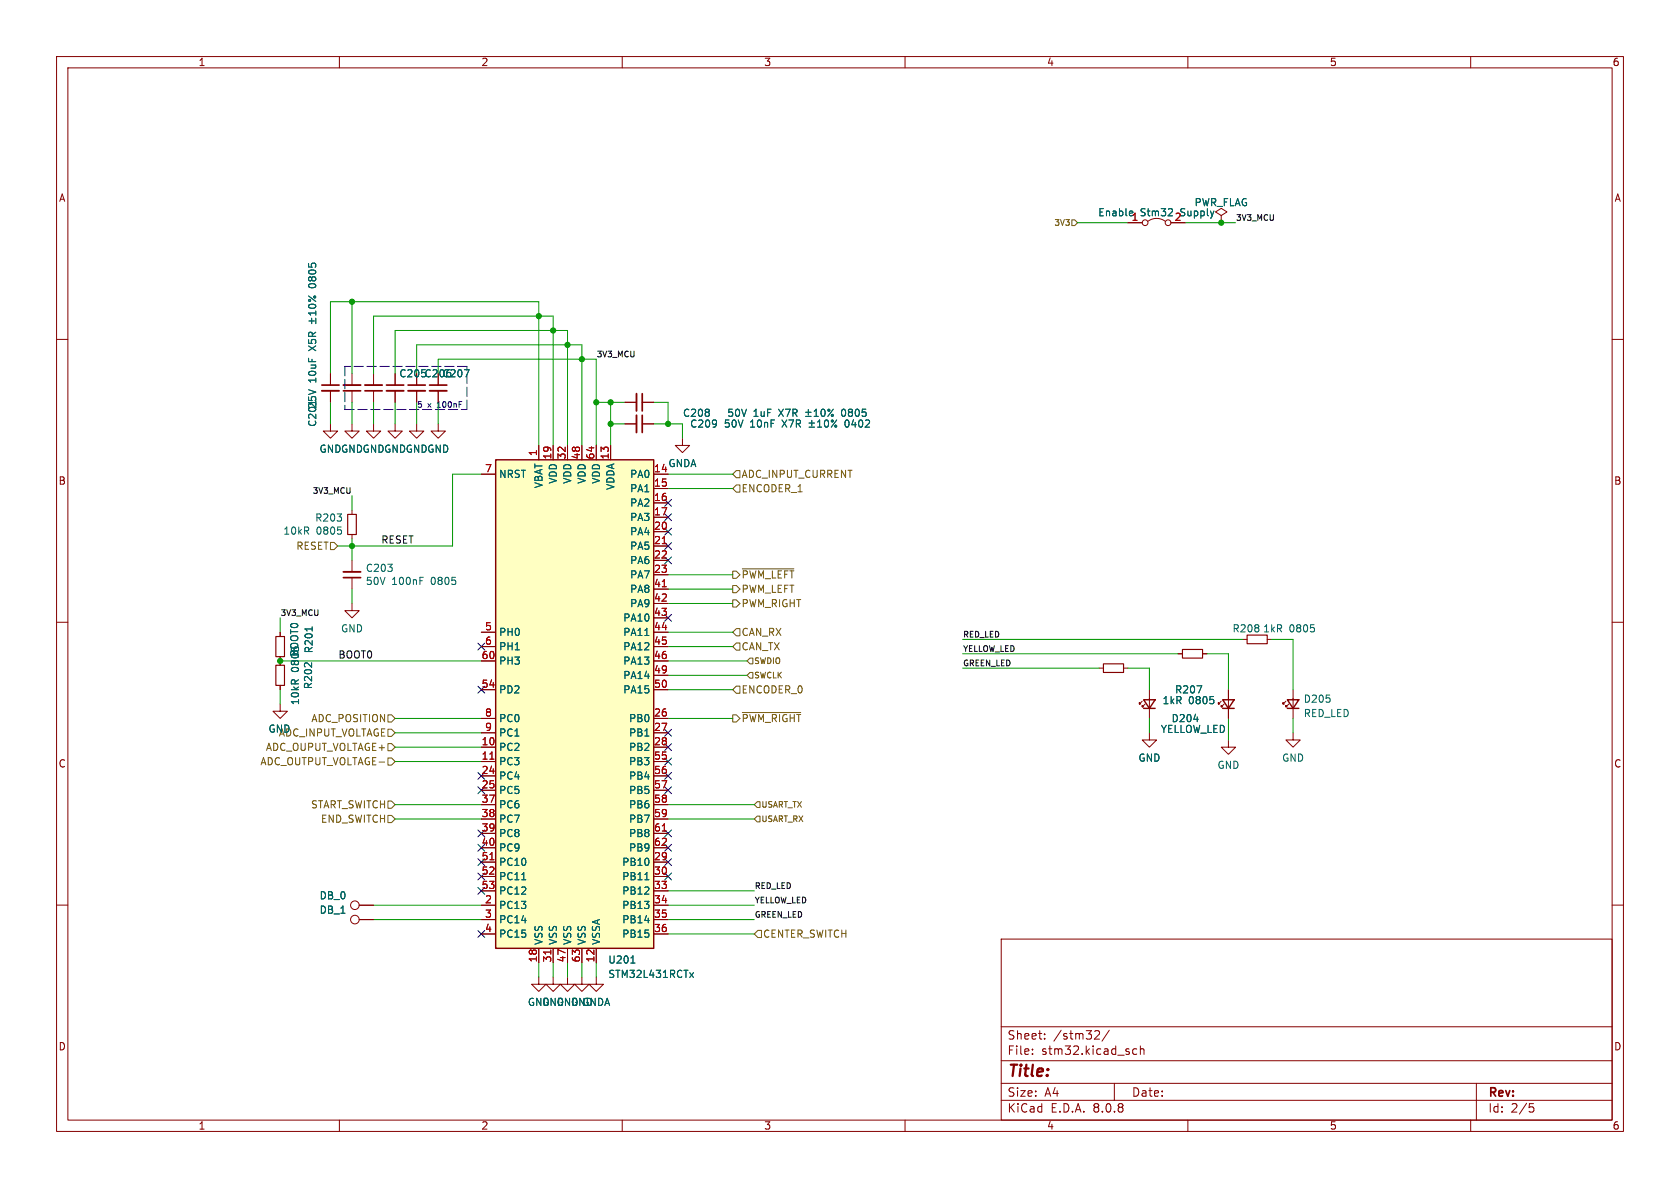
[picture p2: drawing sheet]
<svg xmlns="http://www.w3.org/2000/svg" width="297mm" height="210mm" viewBox="0 0 297 210" stroke-linecap="round" stroke-linejoin="round" font-family="sans-serif">
<g fill="none" stroke="#840000" stroke-width=".18">
<path d="M10 10h277v190h-277zM12 12h273v186h-273zM60 10v2M110 10v2M160 10v2M210 10v2M260 10v2M10 60h2M285 60h2M10 110h2M285 110h2M10 160h2"/>
<path d="M177 166h108v32h-108zM285 160h2M60 198v2M110 198v2M160 198v2M177 194.5h108M177 191.5h108M177 187.5h108M177 181.5h108M182.5 186.3v.1M182.5 185.5v.1M184.7 183.6v.1"/>
<path d="M184.7 182.8v.1M193.7 182.2l.5 .1 .2 .3-.9 1.1h.9M196.1 182.1l-1.3 2M197 191.5v3M201 185.5l-.5-.1-.3 .3v.4l.2 .2h.6M201.6 185.5l.2-.1 .4 .1v.9M201.6 184.9v1.5M210 198v2M260 198v2M261 191.5v6.5M270.4 195.1h.7M270.5 195.7h.4l.3 .3-.2 .5-.5 .1"/>
</g>
<path d="M87.6 81.3h28v86.3h-28z" fill="#ffffc2"/>
<path d="M87.6 81.3h28v86.3h-28zM202.2 123.7h2l-1 1.5zM202.2 125.2h2M216.2 123.7h2l-1 1.5zM216.2 125.2h2M227.6 123.7h2l-1 1.5zM227.6 125.2h2" fill="none" stroke="#840000" stroke-width=".25"/>
<g fill="none" stroke="#840000" stroke-width=".18">
<path d="M199.4 39.4h2.5M202.9 39.1a2.54 2.54 0 0 1 3.1 0M207 39.4h2.5M215.9 38.1l1-.6-1-.7-1 .7 1 .6v1.3M215.9 39.4h.1M58.4 74.9v1.3h1.3l-1.3 1.3-1.3-1.3h1.3M58.4 66v2.1M58.4 69.1v2M62.2 74.9v1.3h1.3l-1.3 1.3-1.2-1.3h1.2M62.2 66v2.1M62.2 69.1v2M66 74.9v1.3h1.3l-1.3 1.3-1.2-1.3h1.2"/>
<path d="M66 66v2.1M66 69.1v2M69.8 74.9v1.3h1.3l-1.3 1.3-1.2-1.3h1.2M69.8 66v2.1M69.8 69.1v2M73.7 74.9v1.3h1.2l-1.2 1.3-1.3-1.3h1.3M73.7 66v2.1M73.7 69.1v2M77.5 74.9v1.3h1.2l-1.2 1.3-1.3-1.3h1.3M77.5 66v2.1M77.5 69.1v2M95.2 78.7v2.6"/>
<path d="M97.8 78.7v2.6M100.3 78.7v2.6M102.9 78.7v2.6M105.4 78.7v2.6M107.9 78.7v2.6M110.5 71.1h2M110.5 74.9h2M113.5 71.1h2.1M113.5 74.9h2.1M120.6 77.5v1.2h1.3l-1.3 1.3-1.2-1.3h1.2M62.2 90.2v.7M62.2 94.5v.8"/>
<path d="M62.2 99.1v2M85.1 83.8h2.5M115.6 83.8h2.5M115.6 86.4h2.5M115.6 88.9h2.5M115.6 91.4h2.5M115.6 94h2.5M115.6 96.5h2.5M115.6 99.1h2.5M49.5 111.8v.7M49.5 116.1v1.5M62.2 106.7v1.3h1.3l-1.3 1.2-1.2-1.2h1.2"/>
<path d="M62.2 102.1v2M85.1 111.8h2.5M85.1 114.3h2.5M85.1 116.8h2.5M115.6 101.6h2.5M115.6 104.1h2.5M115.6 106.7h2.5M115.6 109.2h2.5M115.6 111.8h2.5M115.6 114.3h2.5M115.6 116.8h2.5M115.6 119.4h2.5"/>
<path d="M194.3 118.1h.8M198.6 118.1h.8M208.3 115.6h.7M212.6 115.6h.8M219.7 113h.8M224 113h.8M49.5 124.5v1.2h-1.2l1.2 1.3 1.3-1.3h-1.3M49.5 121.2v.7M85.1 132.1h2.5M85.1 134.6h2.5M85.1 137.2h2.5M85.1 139.7h2.5"/>
<path d="M85.1 127h2.5M85.1 129.5h2.5M85.1 121.9h2.5M115.6 132.1h2.5M115.6 134.6h2.5M115.6 137.2h2.5M115.6 139.7h2.5M115.6 127h2.5M115.6 129.5h2.5M115.6 121.9h2.5M201.9 124l-.5 .5v-.3v.3h.3M202.4 124.5l-.5 .5v-.3v.3h.3"/>
<path d="M203.2 129.5v1.3h1.3l-1.3 1.3-1.3-1.3h1.3M203.2 121.9v5.1M215.9 124l-.5 .5v-.3v.3h.2M216.4 124.5l-.5 .5v-.3v.3h.3M217.2 130.8v1.3h1.2l-1.2 1.3-1.3-1.3h1.3M217.2 121.9v5.1M227.3 124l-.5 .5v-.3v.3h.3M227.8 124.5l-.5 .5v-.3v.3h.3M228.6 129.5v1.3h1.3l-1.3 1.3-1.3-1.3h1.3M228.6 121.9v5.1M85.1 152.4h2.5M85.1 154.9h2.5"/>
<path d="M85.1 157.5h2.5M85.1 142.2h2.5M85.1 144.8h2.5M85.1 147.3h2.5M85.1 149.9h2.5M115.6 152.4h2.5M115.6 154.9h2.5M115.6 157.5h2.5M115.6 142.2h2.5M115.6 144.8h2.5M115.6 147.3h2.5M115.6 149.9h2.5"/>
<path d="M63.5 160h2.5M63.5 162.6h2.5M85.1 160h2.5M85.1 162.6h2.5M85.1 165.1h2.5M95.2 172.7v1.3h1.3l-1.3 1.3-1.2-1.3h1.2M95.2 167.6v2.6M97.8 172.7v1.3h1.3l-1.3 1.3-1.3-1.3h1.3M97.8 167.6v2.6M100.3 172.7v1.3h1.3l-1.3 1.3-1.2-1.3h1.2M100.3 167.6v2.6M102.9 172.7v1.3h1.2l-1.2 1.3-1.3-1.3h1.3"/>
<path d="M102.9 167.6v2.6M105.4 172.7v1.3h1.3l-1.3 1.3-1.3-1.3h1.3M105.4 167.6v2.6M115.6 160h2.5M115.6 162.6h2.5M115.6 165.1h2.5"/>
<circle cx="202.4" cy="39.4" r=".51"/>
<circle cx="206.5" cy="39.4" r=".51"/>
<circle cx="62.7" cy="162.6" r=".76"/>
<circle cx="62.7" cy="160" r=".76"/>
</g>
<path d="M117.1 96.1h.7M117.1 103.7h.7M86.6 134.2h.7M86.6 152h.7M117.1 146.9h.7M97.4 167.9v.8" fill="none" stroke="#a90000" stroke-width=".18"/>
<g fill="none" stroke="#006464" stroke-width=".18">
<path d="M206.5 38.2h.8M207.2 37v.4M54.6 52.3l1.2 1M54.6 56.7h1M54.7 53.9a.69 .69 0 0 1 1.1 .3 .72 .72 0 0 1-1.2-.1zM55.1 56.3v.9M55.8 55v.7M55.8 56.3v.9M55.8 55.3h-1.2l.3 .4M82.1 65.3h.8l-.5 1.3M142.4 72.9h1M142.4 73.6h1"/>
<path d="M142.9 72.4v1M143 74.8h1M143 75.5h1M143.5 74.3v1M143.9 73.6h.8M143.9 72.7l.4-.4v1.3M144.5 75.5h.8M144.5 74.6l.4-.4v1.3M145.3 72.5l.1-.2a.68 .68 0 0 1 .5 .7 .68 .68 0 0 1-.5 .6l-.1-.1-.2-.4zM145.9 74.4l.1-.2a.68 .68 0 0 1 .5 .7 .68 .68 0 0 1-.5 .6l-.1-.1-.2-.4zM147.3 72.3l-.9 1.3M147.9 74.2l-.9 1.3"/>
<path d="M60.3 93.8v.5M55.2 110.8v.7M114 112.3h.7M232.3 111v.6M211.1 127.2h.7M211.6 121.2h.9l-.6 1.3M214.5 123.7v.6M92.2 155.5h.8M114 155.5h.7M111.5 170.2h.8M121.9 171.9l.7 .9M122.6 171.9l-.7 .9"/>
<circle cx="54.7" cy="53.1" r=".18"/>
<circle cx="55.6" cy="52.5" r=".18"/>
<circle cx="146.5" cy="72.5" r=".18"/>
<circle cx="147.1" cy="74.4" r=".18"/>
<circle cx="147.1" cy="73.4" r=".18"/>
<circle cx="147.7" cy="75.3" r=".18"/>
</g>
<path d="M61.5 90.9h1.5v3.6h-1.5zM48.8 112.5h1.5v3.6h-1.5zM48.8 117.6h1.5v3.6h-1.5zM195.1 117.3h3.5v1.6h-3.5zM209 114.8h3.6v1.5h-3.6zM220.5 112.3h3.5v1.5h-3.5z" fill="none" stroke="#840000" stroke-width=".2"/>
<path d="M56.9 69.1h3M60.7 68.1h3.1M64.5 68.1h3.1M68.3 69.1h3.1M72.1 69.1h3.1M75.9 69.1h3.1M112.5 69.6v3M112.5 73.4v3.1M60.7 101.1h3.1" fill="none" stroke="#840000" stroke-width=".33"/>
<path d="M56.9 68.1h3M60.7 69.1h3.1M64.5 69.1h3.1M68.3 68.1h3.1M72.1 68.1h3.1M75.9 68.1h3.1M113.5 69.6v3M113.5 73.4v3.1M60.7 102.1h3.1" fill="none" stroke="#840000" stroke-width=".3"/>
<g fill="none" stroke="#725600" stroke-width=".18">
<path d="M189.5 38.9h.5l.5 .5-.5 .5h-.5zM58.4 95.9h.7l.6 .6-.6 .7h-.7zM130.2 85.7h.6v1.3h-.6l-.7-.6zM130.2 83.2h.6v1.3h-.6l-.7-.7zM129.5 106h.7l.6 .7-.6 .6h-.7zM129.5 103.5h.7l.6 .6-.6 .7h-.7zM129.5 101h.7l.6 .6-.6 .6h-.7zM130.2 111.1h.6v1.3h-.6l-.7-.6zM130.2 113.7h.6v1.2h-.6l-.7-.6zM131.2 100.6h9.1M132.6 118.9h.5v1h-.5l-.5-.5zM132.6 116.3h.5v1h-.5l-.5-.5z"/>
<path d="M68.6 134h.6l.6 .6-.6 .7h-.6zM68.6 128.9h.6l.6 .6-.6 .7h-.6zM68.6 131.4h.6l.6 .7-.6 .6h-.6zM68.6 126.4h.6l.6 .6-.6 .6h-.6zM129.5 126.4h.7l.6 .6-.6 .6h-.7zM130.2 121.3h.6v1.3h-.6l-.7-.7zM131.2 126h10.4M68.6 144.1h.6l.6 .7-.6 .6h-.6zM68.6 141.6h.6l.6 .6-.6 .7h-.6zM133.9 144.3h.5v1h-.5l-.6-.5zM133.9 141.7h.5v1h-.5l-.6-.5zM134 164.5h.6v1.2h-.6l-.7-.6z"/>
</g>
<path d="M61 72.4h21.5M61 64.8v7.6M61 72.4h.1M82.5 72.4v-7.6M82.5 64.8h-21.5" fill="none" stroke="#0000c2" stroke-width=".18" stroke-dasharray="1.7 .6"/>
<g fill="none" stroke="#009600" stroke-width=".18">
<path d="M190.5 39.4h8.9M209.5 39.4h8.9M62.2 53.3v12.7M58.4 66v-12.7h36.8v25.4M58.4 71.1v3.8M62.2 71.1v3.8M66 66v-10.1h31.8v22.8M66 71.1v3.8M69.8 66v-7.6h30.5v20.3M69.8 71.1v3.8M73.7 66v-5h29.2v17.7M73.7 71.1v3.8"/>
<path d="M77.5 66v-2.5h27.9v15.2M77.5 71.1v3.8M105.4 71.1h5.1M107.9 74.9h2.6M107.9 71.1v7.6M115.6 71.1h2.5v3.8M115.6 74.9h5v2.6M62.2 87.6v2.6M62.2 95.3v3.8M85.1 83.8h-5.1v12.7h-20.3M118.1 86.4h11.4M118.1 83.8h11.4"/>
<path d="M49.5 116.8h35.6M49.5 109.2v2.6M62.2 104.1v2.6M118.1 111.8h11.4M118.1 119.4h14M118.1 114.3h11.4M118.1 116.8h14M118.1 106.7h11.4M118.1 101.6h11.4M118.1 104.1h11.4M170.2 115.6h38.1M170.2 118.1h24.1"/>
<path d="M170.2 113h49.5M199.4 118.1h3.8v3.8M213.4 115.6h3.8v6.3M224.8 113h3.8v8.9M49.5 121.9v2.6M69.8 134.6h15.3M69.8 127h15.3M69.8 129.5h15.3M69.8 132.1h15.3M118.1 121.9h11.4M118.1 127h11.4M203.2 127v2.5"/>
<path d="M217.2 127v3.8M228.6 127v2.5M69.8 142.2h15.3M69.8 144.8h15.3M118.1 142.2h15.2M118.1 157.5h15.2M118.1 144.8h15.2M66 162.6h19.1M66 160h19.1M95.2 170.2v2.5M97.8 170.2v2.5M100.3 170.2v2.5"/>
<path d="M102.9 170.2v2.5M105.4 170.2v2.5M118.1 165.1h15.2M118.1 162.6h15.2M118.1 160h15.2"/>
</g>
<g fill="none" stroke="#000084" stroke-width=".18">
<path d="M117.5 95.9l1.2 1.2M117.5 98.5l1.2 1.2M117.5 90.8l1.2 1.2M117.5 93.4l1.2 1.2M117.5 88.3l1.2 1.2M118.7 88.3l-1.2 1.2M118.7 95.9l-1.2 1.2M118.7 98.5l-1.2 1.2M118.7 90.8l-1.2 1.2M118.7 93.4l-1.2 1.2M84.5 113.7l1.2 1.2M85.7 113.7l-1.2 1.2"/>
<path d="M117.5 108.6l1.2 1.2M118.7 108.6l-1.2 1.2M84.5 121.3l1.2 1.2M84.5 139.1l1.2 1.2M84.5 136.6l1.2 1.2M85.7 121.3l-1.2 1.2M85.7 139.1l-1.2 1.2M85.7 136.6l-1.2 1.2M117.5 139.1l1.2 1.2M117.5 128.9l1.2 1.2M117.5 131.5l1.2 1.2M117.5 134l1.2 1.2"/>
<path d="M117.5 136.6l1.2 1.2M118.7 139.1l-1.2 1.2M118.7 128.9l-1.2 1.2M118.7 131.5l-1.2 1.2M118.7 134l-1.2 1.2M118.7 136.6l-1.2 1.2M84.5 149.3l1.2 1.2M84.5 154.3l1.2 1.2M84.5 156.9l1.2 1.2M84.5 151.8l1.2 1.2M84.5 146.7l1.2 1.2M85.7 149.3l-1.2 1.2"/>
<path d="M85.7 154.3l-1.2 1.2M85.7 156.9l-1.2 1.2M85.7 151.8l-1.2 1.2M85.7 146.7l-1.2 1.2M117.5 154.3l1.2 1.2M117.5 146.7l1.2 1.2M117.5 149.3l1.2 1.2M117.5 151.8l1.2 1.2M118.7 154.3l-1.2 1.2M118.7 146.7l-1.2 1.2M118.7 149.3l-1.2 1.2M118.7 151.8l-1.2 1.2"/>
<path d="M84.5 164.5l1.2 1.2M85.7 164.5l-1.2 1.2"/>
</g>
<g fill="#009600" stroke="#009600" stroke-width=".18">
<circle cx="49.5" cy="116.8" r=".46"/>
<circle cx="62.2" cy="96.5" r=".46"/>
<circle cx="105.4" cy="71.1" r=".46"/>
<circle cx="102.9" cy="63.5" r=".46"/>
<circle cx="118.1" cy="74.9" r=".46"/>
<circle cx="107.9" cy="71.1" r=".46"/>
<circle cx="107.9" cy="74.9" r=".46"/>
<circle cx="215.9" cy="39.4" r=".46"/>
<circle cx="95.2" cy="55.9" r=".46"/>
<circle cx="97.8" cy="58.4" r=".46"/>
<circle cx="62.2" cy="53.3" r=".46"/>
<circle cx="100.3" cy="61" r=".46"/>
</g>
<text font-size="2.8" fill="#840000" x="178" y="190.9">Title:</text>
<g font-size="2.1" fill="#840000">
<text x="178" y="184">Sheet:</text>
<text x="186.2" y="184">/stm32/</text>
<text x="178" y="186.7">File:</text>
<text x="184.1" y="186.7">stm32.kicad_sch</text>
<text x="178" y="196.9">KiCad</text>
<text x="178" y="194.1">Size:</text>
<text x="184.7" y="194.1">A4</text>
<text x="185.7" y="196.9">E.D.A.</text>
<text x="193.3" y="196.9">8.0.8</text>
<text x="200" y="194.1">Date:</text>
<text x="263" y="194.3">Rev:</text>
<text x="263" y="196.9">Id:</text>
<text x="267.1" y="196.9">2/5</text>
</g>
<g font-size="1.8" fill="#840000">
<text x="35" y="11.9">1</text>
<text x="85" y="11.9">2</text>
<text x="135" y="11.9">3</text>
<text x="185" y="11.9">4</text>
<text x="235" y="11.9">5</text>
<text x="285" y="11.9">6</text>
<text x="10.3" y="35.9">A</text>
<text x="285.3" y="35.9">A</text>
<text x="10.3" y="85.9">B</text>
<text x="285.3" y="85.9">B</text>
<text x="10.3" y="135.9">C</text>
<text x="285.3" y="135.9">C</text>
<text x="10.3" y="185.9">D</text>
<text x="285.3" y="185.9">D</text>
<text x="35" y="199.9">1</text>
<text x="85" y="199.9">2</text>
<text x="135" y="199.9">3</text>
<text x="185" y="199.9">4</text>
<text x="235" y="199.9">5</text>
<text x="285" y="199.9">6</text>
</g>
<g font-size="1.8" fill="#006464">
<text x="194.1" y="38.4">Enable</text>
<text x="201.6" y="38.4">Stm32</text>
<text x="208.8" y="38.4">Supply</text>
<text x="211.1" y="36.7">PWR_FLAG</text>
<text x="56.1" y="50.4" transform="rotate(-90 56.1 50.4)">0805</text>
<text x="56.1" y="61.9" transform="rotate(-90 56.1 61.9)">X5R</text>
<text x="56.1" y="67.7" transform="rotate(-90 56.1 67.7)">10uF</text>
<text x="70.5" y="66.9">C205C206</text>
<text x="78.1" y="66.9">C207</text>
<text x="56.1" y="75.6" transform="rotate(-90 56.1 75.6)">C201</text>
<text x="56.1" y="72.4" transform="rotate(-90 56.1 72.4)">25V</text>
<text x="120.6" y="73.9">C208</text>
<text x="121.9" y="75.8">C209</text>
<text x="127.9" y="75.8">50V</text>
<text x="128.5" y="73.9">50V</text>
<text x="132.5" y="75.8">10nF</text>
<text x="133.1" y="73.9">1uF</text>
<text x="137.8" y="73.9">X7R</text>
<text x="138.4" y="75.8">X7R</text>
<text x="149.2" y="73.9">0805</text>
<text x="149.8" y="75.8">0402</text>
<text x="56.4" y="80.2">GNDGNDGNDGNDGNDGND</text>
<text x="118.1" y="82.8">GNDA</text>
<text x="88.1" y="84.7">NRST</text>
<text x="96.1" y="86.4" transform="rotate(-90 96.1 86.4)">VBAT</text>
<text x="98.7" y="85.6" transform="rotate(-90 98.7 85.6)">VDD</text>
<text x="101.2" y="85.6" transform="rotate(-90 101.2 85.6)">VDD</text>
<text x="103.7" y="85.6" transform="rotate(-90 103.7 85.6)">VDD</text>
<text x="106.3" y="85.6" transform="rotate(-90 106.3 85.6)">VDD</text>
<text x="108.8" y="86.7" transform="rotate(-90 108.8 86.7)">VDDA</text>
<text x="111.3" y="84.7">PA0</text>
<text x="111.3" y="87.2">PA1</text>
<text x="111.3" y="89.8">PA2</text>
<text x="50" y="94.7">10kR</text>
<text x="55.6" y="92.4">R203</text>
<text x="55.9" y="94.7">0805</text>
<text x="111.3" y="92.3">PA3</text>
<text x="111.3" y="94.8">PA4</text>
<text x="64.6" y="101.3">C203</text>
<text x="111.3" y="97.4">PA5</text>
<text x="111.3" y="99.9">PA6</text>
<text x="64.6" y="103.6">50V</text>
<text x="69.3" y="103.6">100nF</text>
<text x="76.3" y="103.6">0805</text>
<text x="111.3" y="102.5">PA7</text>
<text x="111.3" y="105">PA8</text>
<text x="111.3" y="107.5">PA9</text>
<text x="60.2" y="112">GND</text>
<text x="88.1" y="112.6">PH0</text>
<text x="110.1" y="110.1">PA10</text>
<text x="110.1" y="112.6">PA11</text>
<text x="217.8" y="112">R208</text>
<text x="223.2" y="112">1kR</text>
<text x="227.9" y="112">0805</text>
<text x="52.9" y="116.2" transform="rotate(-90 52.9 116.2)">BOOT0</text>
<text x="53.1" y="118.9" transform="rotate(-90 53.1 118.9)">0805</text>
<text x="55.5" y="115.6" transform="rotate(-90 55.5 115.6)">R201</text>
<text x="88.1" y="115.2">PH1</text>
<text x="88.1" y="117.7">PH3</text>
<text x="110.1" y="115.2">PA12</text>
<text x="110.1" y="117.7">PA13</text>
<text x="53.1" y="124.7" transform="rotate(-90 53.1 124.7)">10kR</text>
<text x="55.4" y="121.9" transform="rotate(-90 55.4 121.9)">R202</text>
<text x="88.1" y="122.8">PD2</text>
<text x="110.1" y="120.2">PA14</text>
<text x="110.1" y="122.8">PA15</text>
<text x="205.4" y="124.7">1kR</text>
<text x="207.6" y="122.8">R207</text>
<text x="210.1" y="124.7">0805</text>
<text x="230.4" y="124.4">D205</text>
<text x="47.4" y="129.7">GND</text>
<text x="88.1" y="127.9">PC0</text>
<text x="88.1" y="130.4">PC1</text>
<text x="111.1" y="127.9">PB0</text>
<text x="111.1" y="130.4">PB1</text>
<text x="205.1" y="129.8">YELLOW_LED</text>
<text x="207" y="127.9">D204</text>
<text x="230.4" y="127">RED_LED</text>
<text x="88.1" y="132.9">PC2</text>
<text x="88.1" y="135.5">PC3</text>
<text x="111.1" y="132.9">PB2</text>
<text x="111.1" y="135.5">PB3</text>
<text x="201.2" y="134.8">GND</text>
<text x="215.1" y="136.1">GND</text>
<text x="226.6" y="134.8">GND</text>
<text x="88.1" y="138">PC4</text>
<text x="88.1" y="140.6">PC5</text>
<text x="88.1" y="143.1">PC6</text>
<text x="111.1" y="138">PB4</text>
<text x="111.1" y="140.6">PB5</text>
<text x="111.1" y="143.1">PB6</text>
<text x="88.1" y="145.6">PC7</text>
<text x="88.1" y="148.2">PC8</text>
<text x="111.1" y="145.6">PB7</text>
<text x="111.1" y="148.2">PB8</text>
<text x="88.1" y="150.7">PC9</text>
<text x="88.1" y="153.3">PC10</text>
<text x="88.1" y="155.8">PC11</text>
<text x="109.9" y="153.3">PB10</text>
<text x="109.9" y="155.8">PB11</text>
<text x="111.1" y="150.7">PB9</text>
<text x="56.4" y="159.2">DB_0</text>
<text x="56.4" y="161.7">DB_1</text>
<text x="88.1" y="160.9">PC13</text>
<text x="88.1" y="158.3">PC12</text>
<text x="109.9" y="158.3">PB12</text>
<text x="109.9" y="160.9">PB13</text>
<text x="88.1" y="163.4">PC14</text>
<text x="88.1" y="166">PC15</text>
<text x="96.1" y="167.1" transform="rotate(-90 96.1 167.1)">VSS</text>
<text x="98.7" y="167.1" transform="rotate(-90 98.7 167.1)">VSS</text>
<text x="101.2" y="167.1" transform="rotate(-90 101.2 167.1)">VSS</text>
<text x="103.7" y="167.1" transform="rotate(-90 103.7 167.1)">VSS</text>
<text x="106.3" y="167.1" transform="rotate(-90 106.3 167.1)">VSSA</text>
<text x="109.9" y="163.4">PB14</text>
<text x="109.9" y="166">PB15</text>
<text x="107.4" y="170.5">U201</text>
<text x="107.4" y="173.1">STM32L431RCTx</text>
<text x="93.2" y="178">GND GND GNDA</text>
<text x="95.8" y="178">GND GND</text>
</g>
<g font-size="1.8" fill="#a90000">
<text x="200" y="39.1">1</text>
<text x="207.6" y="39.1">2</text>
<text x="85.7" y="83.6">7</text>
<text x="95" y="80.7" transform="rotate(-90 95 80.7)">1</text>
<text x="97.5" y="81.3" transform="rotate(-90 97.5 81.3)">19</text>
<text x="100.1" y="81.3" transform="rotate(-90 100.1 81.3)">32</text>
<text x="102.6" y="81.3" transform="rotate(-90 102.6 81.3)">48</text>
<text x="105.2" y="81.3" transform="rotate(-90 105.2 81.3)">64</text>
<text x="107.7" y="81.3" transform="rotate(-90 107.7 81.3)">13</text>
<text x="115.5" y="83.6">14</text>
<text x="115.5" y="86.1">15</text>
<text x="115.5" y="88.6">16</text>
<text x="115.5" y="91.2">17</text>
<text x="115.5" y="93.7">20</text>
<text x="115.5" y="96.3">21</text>
<text x="115.5" y="98.8">22</text>
<text x="115.5" y="101.3">23</text>
<text x="115.5" y="103.9">41</text>
<text x="115.5" y="106.4">42</text>
<text x="85.7" y="111.5">5</text>
<text x="115.5" y="109">43</text>
<text x="115.5" y="111.5">44</text>
<text x="85" y="116.6">60</text>
<text x="85.7" y="114">6</text>
<text x="115.5" y="114">45</text>
<text x="115.5" y="116.6">46</text>
<text x="115.5" y="119.1">49</text>
<text x="85" y="121.7">54</text>
<text x="115.5" y="121.7">50</text>
<text x="85" y="131.8">10</text>
<text x="85.7" y="126.7">8</text>
<text x="85.7" y="129.3">9</text>
<text x="115.5" y="126.7">26</text>
<text x="115.5" y="129.3">27</text>
<text x="115.5" y="131.8">28</text>
<text x="85" y="134.4">11</text>
<text x="85" y="136.9">24</text>
<text x="115.5" y="134.4">55</text>
<text x="115.5" y="136.9">56</text>
<text x="85" y="139.4">25</text>
<text x="85" y="142">37</text>
<text x="115.5" y="139.4">57</text>
<text x="115.5" y="142">58</text>
<text x="85" y="144.5">38</text>
<text x="85" y="147.1">39</text>
<text x="85" y="149.6">40</text>
<text x="115.5" y="144.5">59</text>
<text x="115.5" y="147.1">61</text>
<text x="115.5" y="149.6">62</text>
<text x="85" y="152.1">51</text>
<text x="85" y="154.7">52</text>
<text x="115.5" y="152.1">29</text>
<text x="115.5" y="154.7">30</text>
<text x="85" y="157.2">53</text>
<text x="85.7" y="159.8">2</text>
<text x="115.5" y="157.2">33</text>
<text x="115.5" y="159.8">34</text>
<text x="85.7" y="162.3">3</text>
<text x="85.7" y="164.8">4</text>
<text x="115.5" y="162.3">35</text>
<text x="115.5" y="164.8">36</text>
<text x="95" y="170.2" transform="rotate(-90 95 170.2)">18</text>
<text x="97.5" y="170.2" transform="rotate(-90 97.5 170.2)">31</text>
<text x="100.1" y="170.2" transform="rotate(-90 100.1 170.2)">47</text>
<text x="102.6" y="170.2" transform="rotate(-90 102.6 170.2)">63</text>
<text x="105.2" y="170.2" transform="rotate(-90 105.2 170.2)">12</text>
</g>
<g font-size="1.8" fill="#725600">
<text x="131" y="87.2">ENCODER_1</text>
<text x="131" y="84.7">ADC_INPUT_CURRENT</text>
<text x="52.3" y="97.4">RESET</text>
<text x="131" y="107.5">PWM_RIGHT</text>
<text x="131" y="105">PWM_LEFT</text>
<text x="131" y="102.5">~{PWM_LEFT}</text>
<text x="131" y="112.6">CAN_RX</text>
<text x="131" y="115.2">CAN_TX</text>
<text x="131" y="122.8">ENCODER_0</text>
<text x="49.2" y="130.4">ADC_INPUT_VOLTAGE</text>
<text x="54.9" y="127.9">ADC_POSITION</text>
<text x="131" y="127.9">~{PWM_RIGHT}</text>
<text x="45.9" y="135.5">ADC_OUTPUT_VOLTAGE-</text>
<text x="46.9" y="132.9">ADC_OUPUT_VOLTAGE+</text>
<text x="54.9" y="143.1">START_SWITCH</text>
<text x="56.6" y="145.6">END_SWITCH</text>
<text x="134.8" y="166">CENTER_SWITCH</text>
</g>
<g font-size="1.8" fill="#0f0f0f">
<text x="67.3" y="96.2">RESET</text>
<text x="59.7" y="116.5">BOOT0</text>
</g>
<g font-size="1.4" fill="#725600">
<text x="186.3" y="40.1">3V3</text>
<text x="133.2" y="117.6">SWDIO</text>
<text x="133.2" y="120.1">SWCLK</text>
<text x="134.5" y="143">USART_TX</text>
<text x="134.5" y="145.5">USART_RX</text>
</g>
<g font-size="1.4" fill="#0f0f0f">
<text x="218.4" y="39.1">3V3_MCU</text>
<text x="105.4" y="63.2">3V3_MCU</text>
<text x="55.2" y="87.4">3V3_MCU</text>
<text x="49.5" y="108.9">3V3_MCU</text>
<text x="170.2" y="112.8">RED_LED</text>
<text x="170.2" y="115.3">YELLOW_LED</text>
<text x="170.2" y="117.8">GREEN_LED</text>
<text x="133.3" y="157.2">RED_LED</text>
<text x="133.3" y="159.7">YELLOW_LED</text>
<text x="133.3" y="162.3">GREEN_LED</text>
</g>
<g font-size="1.4" fill="#0000c2">
<text x="73.7" y="72.1">5</text>
<text x="75.7" y="72.1">x</text>
<text x="77.5" y="72.1">100nF</text>
</g>
</svg>
